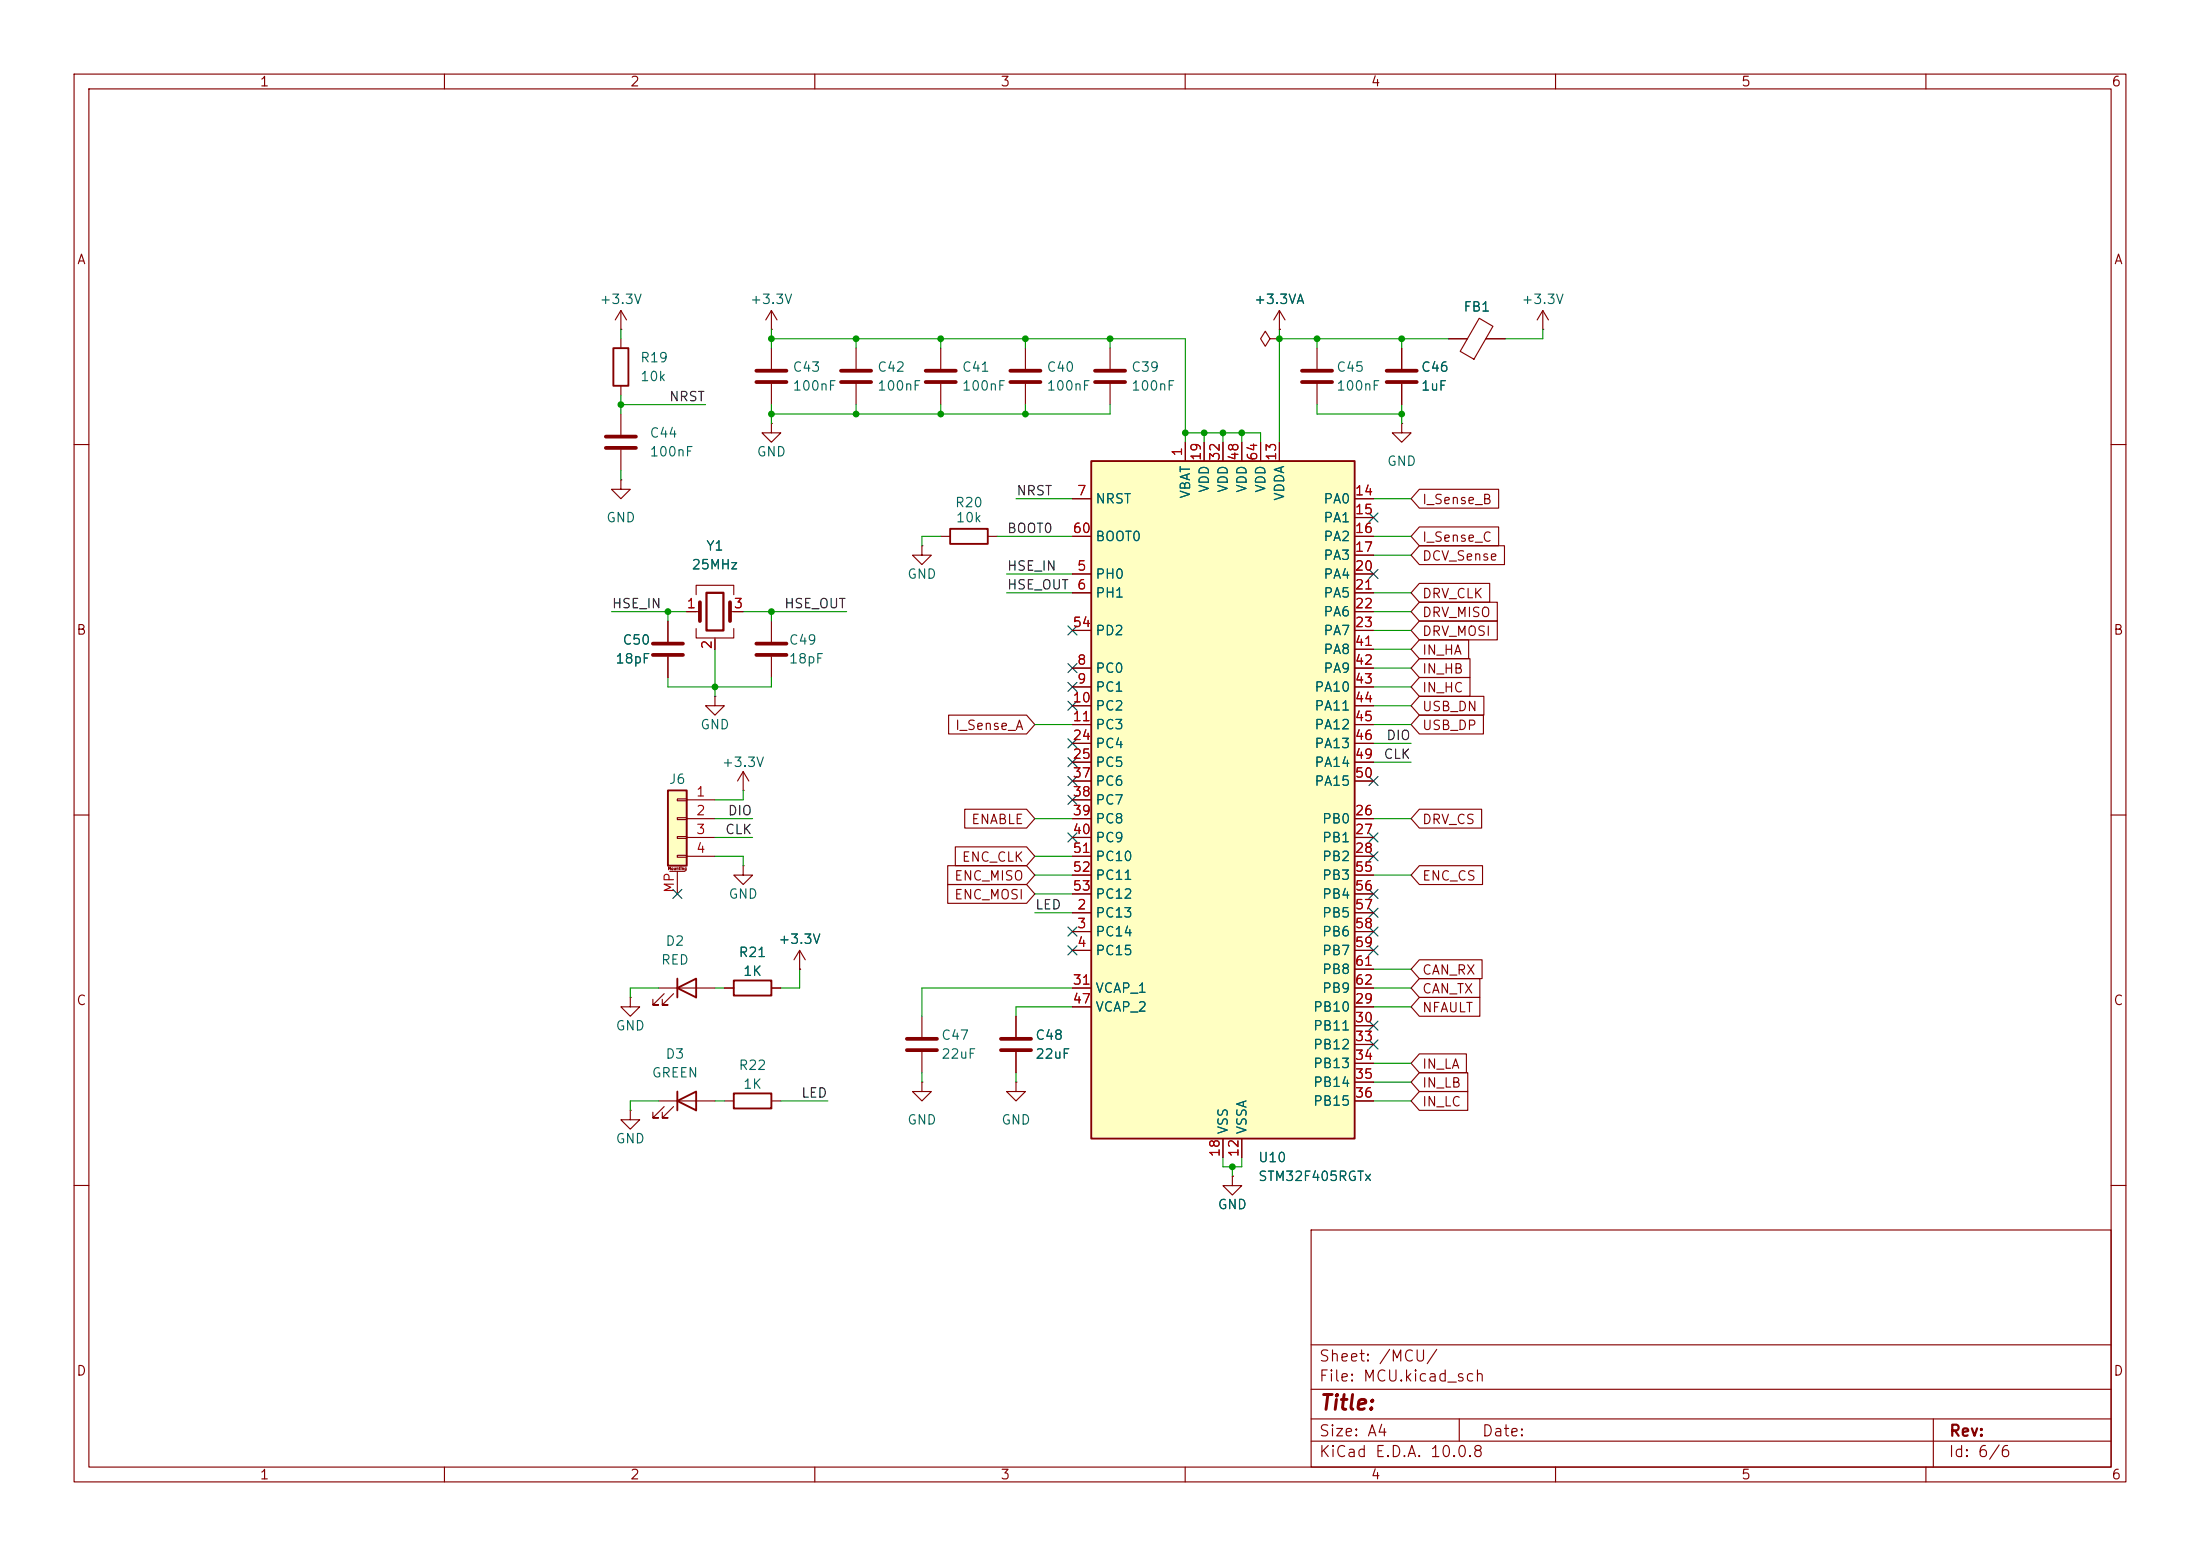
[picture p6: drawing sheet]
<svg xmlns="http://www.w3.org/2000/svg" width="297mm" height="210mm" viewBox="0 0 297 210" stroke-linecap="round" stroke-linejoin="round" font-family="sans-serif">
<g fill="none" stroke="#840000" stroke-width=".15">
<path d="M10 10h277v190h-277zM12 12h273v186h-273zM60 10v2M110 10v2M160 10v2M210 10v2M260 10v2M83.8 44.5h.1M83.8 41.9v2.6M83.8 45.7v1.3M83.8 52.1v1.2M83.8 41.9l-.7 1.3"/>
<path d="M83.8 41.9l.8 1.3M104.1 57.2v1.2h1.3l-1.3 1.3-1.2-1.3h1.2M104.1 57.2h.1M104.1 44.5h.1M104.1 41.9v2.6M104.1 47v2.8M104.1 51.8v2.8M104.1 41.9l-.7 1.3M104.1 41.9l.8 1.3M115.6 47v2.8M115.6 51.8v2.8M127 47v2.8"/>
<path d="M127 51.8v2.8M10 60h2M285 60h2M10 110h2M285 110h2M88.9 133.4h7.6M89.7 134.1l-1.6 1.5h.8h-.8v-.7M90.9 134.1l-1.5 1.5h.8h-.8v-.7M10 160h2M177 166h108v32h-108zM285 160h2M60 198v2"/>
<path d="M110 198v2M160 198v2M177 194.5h108M177 191.5h108M177 187.5h108M177 181.5h108M197 191.5v3M210 198v2M260 198v2M261 191.5v6.5"/>
</g>
<path d="M82.8 47h2v5.1h-2zM91.4 133.4l2.6-1.3v2.5zM91.4 132.1v2.5" fill="none" stroke="#840000" stroke-width=".25"/>
<path d="M102.1 50h4.1M102.1 51.6h4.1M113.5 50h4.1M113.5 51.6h4.1M125 50h4M125 51.6h4" fill="none" stroke="#840000" stroke-width=".51"/>
<path d="M90.2 106.7h2.5v10.1h-2.5z" fill="#ffffc2"/>
<path d="M128.3 71.4h5v2h-5zM90.2 106.7h2.5v10.1h-2.5zM91.4 148.6l2.6-1.3v2.6zM91.4 147.3v2.6" fill="none" stroke="#840000" stroke-width=".25"/>
<g fill="none" stroke="#840000" stroke-width=".15">
<path d="M138.4 47v2.8M138.4 51.8v2.8M127 72.4h1.3M133.3 72.4h1.3M90.2 83.8v2.8M90.2 88.6v2.8M90.4 117.6h2.1M91.4 107.8h1.3v.3h-1.3zM91.4 110.4h1.3v.2h-1.3zM91.4 112.9h1.3v.3h-1.3zM91.4 115.4h1.3v.3h-1.3zM91.4 117.6v3.1"/>
<path d="M92.7 108h3.8M92.7 110.5h3.8M92.7 113h3.8M92.7 115.6h3.8M100.3 116.8v1.3h-1.2l1.2 1.3 1.3-1.3h-1.3M100.3 116.8h.1M85.1 134.6v1.3h1.3l-1.3 1.3-1.3-1.3h1.3M85.1 134.6h.1M85.1 149.9v1.2h1.3l-1.3 1.3-1.3-1.3h1.3M85.1 149.9h.1M88.9 148.6h7.6M89.7 149.4l-1.6 1.5h.8h-.8v-.8"/>
<path d="M90.9 149.4l-1.5 1.5h.8h-.8v-.8"/>
</g>
<path d="M136.4 50h4.1M136.4 51.6h4.1M88.1 86.9h4.1M88.1 88.4h4.1" fill="none" stroke="#840000" stroke-width=".51"/>
<path d="M147.3 62.2h35.6v91.5h-35.6z" fill="#ffffc2"/>
<path d="M147.3 62.2h35.6v91.5h-35.6zM99.1 132.3h5v2.1h-5zM99.1 147.6h5v2h-5z" fill="none" stroke="#840000" stroke-width=".25"/>
<g fill="none" stroke="#840000" stroke-width=".15">
<path d="M83.8 55.9v2.8M149.9 47v2.8M149.9 51.8v2.8M160 59.7v2.5M162.6 59.7v2.5M165.1 59.7v2.5M167.6 59.7v2.5M170.2 59.7v2.5M171.4 45.7l-.6-1-.6 1 .6 1 .6-1h1.3M172.7 44.5h.1M172.7 45.7h.1M172.7 41.9v2.6"/>
<path d="M172.7 59.7v2.5M172.7 41.9l-.7 1.3M172.7 41.9l.8 1.3M177.8 47v2.8M177.8 51.8v2.8M189.2 57.2v1.2h1.3l-1.3 1.3-1.2-1.3h1.2M189.2 57.2h.1M189.2 47v2.8M189.2 51.8v2.8M195.6 45.7h2.5M199.7 43l1.8 1-2.5 4.5-1.9-1.1zM200.6 45.7h2.6"/>
<path d="M208.3 44.5h.1M208.3 41.9l-.8 1.3M208.3 41.9l.7 1.3M208.3 41.9v2.6M83.8 64.8v1.2h1.3l-1.3 1.3-1.3-1.3h1.3M83.8 64.8h.1M83.8 60.7v2.8M124.5 73.7v1.2h1.2l-1.2 1.3-1.3-1.3h1.3M124.5 73.7h.1M144.8 77.5h2.5M144.8 67.3h2.5M144.8 72.4h2.5"/>
<path d="M182.9 77.5h2.5M182.9 67.3h2.5M182.9 69.9h2.5M182.9 72.4h2.5M182.9 74.9h2.5M191.6 78.7h9.5v2.6h-9.5l-1.1-1.3zM191.6 66h10.7v2.6h-10.7l-1.1-1.3zM191.6 71.1h10.7v2.6h-10.7l-1.1-1.3zM191.6 73.7h11.5v2.5h-11.5l-1.1-1.3zM90.2 83.8v2.8M90.2 88.6v2.8M92.7 82.6h1.8"/>
<path d="M94 80.3v-1.3h5.1v1.3M94 84.8v1.3h5.1v-1.3M96.5 94v1.3h1.3l-1.3 1.2-1.3-1.2h1.3M96.5 94h.1M96.5 86.1v1.5M98.6 82.6h1.7M104.1 83.8v2.8M104.1 88.6v2.8M128.1 96.5h10.5l1.1 1.3-1.1 1.3h-10.5zM144.8 80h2.5M144.8 90.2h2.5M144.8 92.7h2.5"/>
<path d="M144.8 95.3h2.5M144.8 97.8h2.5M144.8 85.1h2.5M182.9 80h2.5M182.9 90.2h2.5M182.9 92.7h2.5M182.9 95.3h2.5M182.9 97.8h2.5M182.9 82.6h2.5M182.9 85.1h2.5M182.9 87.6h2.5M191.6 94h8.7v2.5h-8.7l-1.1-1.2z"/>
<path d="M191.6 96.5h8.7v2.6h-8.7l-1.1-1.3zM191.6 81.3h10.5v2.5h-10.5l-1.1-1.2zM191.6 88.9h6.8v2.5h-6.8l-1.1-1.2zM191.6 91.4h6.8v2.6h-6.8l-1.1-1.3zM191.6 83.8h10.5v2.6h-10.5l-1.1-1.3zM191.6 86.4h6.7v2.5h-6.7l-1.1-1.3zM100.3 106.7h.1M100.3 104.1l.8 1.3M100.3 104.1l-.7 1.3M100.3 104.1v2.6M127.9 116.8h10.7l1.1 1.3-1.1 1.3h-10.7zM127.9 119.4h10.7l1.1 1.3-1.1 1.2h-10.7z"/>
<path d="M129 114.3h9.6l1.1 1.3-1.1 1.2h-9.6zM130.2 109.2h8.4l1.1 1.3-1.1 1.3h-8.4zM144.8 100.3h2.5M144.8 102.9h2.5M144.8 110.5h2.5M144.8 113h2.5M144.8 115.6h2.5M144.8 105.4h2.5M144.8 108h2.5M144.8 118.1h2.5M182.9 100.3h2.5M182.9 102.9h2.5"/>
<path d="M182.9 110.5h2.5M182.9 113h2.5M182.9 115.6h2.5M182.9 105.4h2.5M182.9 118.1h2.5M191.6 109.2h8.4v2.6h-8.4l-1.1-1.3zM191.6 116.8h8.5v2.6h-8.5l-1.1-1.3zM97.8 133.4h1.3M104.1 133.4h1.3M107.9 130.8h.1M107.9 128.3l-.7 1.2M107.9 128.3l.8 1.2"/>
<path d="M107.9 128.3v2.5M124.5 137.2v2.8M137.2 137.2v2.8M144.8 123.2h2.5M144.8 125.7h2.5M144.8 128.3h2.5M144.8 135.9h2.5M144.8 133.4h2.5M144.8 120.7h2.5M182.9 123.2h2.5M182.9 125.7h2.5M182.9 128.3h2.5"/>
<path d="M182.9 135.9h2.5M182.9 138.4h2.5M182.9 133.4h2.5M182.9 120.7h2.5M182.9 130.8h2.5M191.6 134.6h8.2v2.6h-8.2l-1.1-1.3zM191.6 132.1h8.2v2.5h-8.2l-1.1-1.2zM191.6 129.5h8.5v2.6h-8.5l-1.1-1.3zM97.8 148.6h1.3M104.1 148.6h1.3M124.5 146.1v1.2h1.2l-1.2 1.3-1.3-1.3h1.3M124.5 146.1h.1"/>
<path d="M124.5 142v2.8M137.2 146.1v1.2h1.2l-1.2 1.3-1.3-1.3h1.3M137.2 146.1h.1M137.2 142v2.8M165.1 153.7v2.5M166.4 158.8v1.2h1.2l-1.2 1.3-1.3-1.3h1.3M166.4 158.8h.1M167.6 153.7v2.5M182.9 141h2.5M182.9 143.5h2.5M182.9 146.1h2.5M182.9 148.6h2.5"/>
<path d="M191.6 142.2h6.4v2.6h-6.4l-1.1-1.3zM191.6 144.8h6.5v2.5h-6.5l-1.1-1.2zM191.6 147.3h6.5v2.6h-6.5l-1.1-1.3z"/>
</g>
<g fill="none" stroke="#840000" stroke-width=".51">
<path d="M81.8 58.9h4.1M147.8 50h4.1M147.8 51.6h4.1M175.8 50h4M175.8 51.6h4M187.2 50h4.1M187.2 51.6h4.1M81.8 60.5h4.1M94.5 81.3v2.5M98.6 81.3v2.5M102.1 86.9h4.1M102.1 88.4h4.1"/>
<path d="M122.4 140.2h4.1M122.4 141.7h4.1M135.1 140.2h4.1M135.1 141.7h4.1"/>
</g>
<path d="M95.4 80h2.3v5.1h-2.3z" fill="none" stroke="#840000" stroke-width=".3"/>
<g fill="none" stroke="#009600" stroke-width=".15">
<path d="M83.8 54.6h11.4M83.8 44.5v1.2M83.8 53.3v2.6M104.1 45.7h55.9v14M104.1 44.5v2.5M104.1 54.6v2.6M115.6 45.7v1.3M115.6 54.6v1.3M127 45.7v1.3M127 54.6v1.3M138.4 45.7v1.3M138.4 54.6v1.3"/>
<path d="M149.9 54.6v1.3h-45.8M149.9 45.7v1.3M160 58.4h10.2v1.3M162.6 58.4v1.3M165.1 58.4v1.3M167.6 58.4v1.3M172.7 45.7h22.9M172.7 44.5v15.2M177.8 54.6v1.3h11.4M177.8 45.7v1.3M189.2 45.7v1.3M189.2 54.6v2.6"/>
<path d="M208.3 44.5v1.2h-5.1M83.8 63.5v1.3M127 72.4h-2.5v1.3M134.6 72.4h10.2M135.9 77.5h8.9M137.2 67.3h7.6M185.4 74.9h5.1M185.4 72.4h5.1M185.4 67.3h5.1M82.5 82.6h10.2M90.2 82.6v1.2M90.2 91.4v1.3h13.9v-1.3"/>
<path d="M96.5 87.6v6.4M100.3 82.6h14M104.1 82.6v1.2M135.9 80h8.9M139.7 97.8h5.1M185.4 82.6h5.1M185.4 80h5.1M185.4 92.7h5.1M185.4 97.8h5.1M185.4 95.3h5.1M185.4 87.6h5.1M185.4 85.1h5.1"/>
<path d="M185.4 90.2h5.1M96.5 115.6h3.8v1.2M96.5 110.5h5.1M96.5 113h5.1M100.3 106.7v1.3h-3.8M139.7 118.1h5.1M139.7 115.6h5.1M139.7 110.5h5.1M185.4 118.1h5.1M185.4 110.5h5.1M185.4 100.3h5.1M185.4 102.9h5.1"/>
<path d="M88.9 133.4h-3.8v1.2M96.5 133.4h1.3M107.9 130.8v2.6h-2.5M139.7 120.7h5.1M139.7 123.2h5.1M144.8 135.9h-7.6v1.3M144.8 133.4h-20.3v3.8M185.4 135.9h5.1M185.4 130.8h5.1M185.4 133.4h5.1M88.9 148.6h-3.8v1.3M96.5 148.6h1.3"/>
<path d="M105.4 148.6h6.4M124.5 144.8v1.3M137.2 144.8v1.3M165.1 156.2v1.3h2.5v-1.3M166.4 157.5v1.3M185.4 143.5h5.1M185.4 148.6h5.1M185.4 146.1h5.1"/>
</g>
<g fill="none" stroke="#000084" stroke-width=".15">
<path d="M184.8 69.2l1.2 1.3M184.8 76.9l1.2 1.2M186 69.2l-1.2 1.3M186 76.9l-1.2 1.2M144.2 89.6l1.2 1.2M144.2 92.1l1.2 1.2M144.2 99.7l1.2 1.2M144.2 94.6l1.2 1.3M144.2 84.5l1.2 1.2M145.4 89.6l-1.2 1.2M145.4 92.1l-1.2 1.2M145.4 99.7l-1.2 1.2"/>
<path d="M145.4 94.6l-1.2 1.3M145.4 84.5l-1.2 1.2M144.2 104.8l1.2 1.2M144.2 102.3l1.2 1.2M144.2 112.4l1.2 1.2M144.2 107.3l1.2 1.3M145.4 104.8l-1.2 1.2M145.4 102.3l-1.2 1.2M145.4 112.4l-1.2 1.2M145.4 107.3l-1.2 1.3M184.8 115l1.2 1.2M184.8 112.4l1.2 1.2"/>
<path d="M184.8 104.8l1.2 1.2M186 115l-1.2 1.2M186 112.4l-1.2 1.2M186 104.8l-1.2 1.2M90.8 120l1.2 1.3M92 120l-1.2 1.3M144.2 125.1l1.2 1.2M144.2 127.7l1.2 1.2M145.4 125.1l-1.2 1.2M145.4 127.7l-1.2 1.2M184.8 137.8l1.2 1.2M184.8 122.6l1.2 1.2"/>
<path d="M184.8 120l1.2 1.3M184.8 127.7l1.2 1.2M184.8 125.1l1.2 1.2M186 137.8l-1.2 1.2M186 122.6l-1.2 1.2M186 120l-1.2 1.3M186 127.7l-1.2 1.2M186 125.1l-1.2 1.2M184.8 140.4l1.2 1.2M186 140.4l-1.2 1.2"/>
</g>
<g fill="#009600">
<circle cx="162.6" cy="58.4" r=".46"/>
<circle cx="165.1" cy="58.4" r=".46"/>
<circle cx="167.6" cy="58.4" r=".46"/>
<circle cx="172.7" cy="45.7" r=".46"/>
<circle cx="177.8" cy="45.7" r=".46"/>
<circle cx="160" cy="58.4" r=".46"/>
<circle cx="138.4" cy="45.7" r=".46"/>
<circle cx="138.4" cy="55.9" r=".46"/>
<circle cx="149.9" cy="45.7" r=".46"/>
<circle cx="96.5" cy="92.7" r=".46"/>
<circle cx="90.2" cy="82.6" r=".46"/>
<circle cx="115.6" cy="55.9" r=".46"/>
<circle cx="104.1" cy="55.9" r=".46"/>
<circle cx="104.1" cy="45.7" r=".46"/>
<circle cx="127" cy="55.9" r=".46"/>
<circle cx="127" cy="45.7" r=".46"/>
<circle cx="115.6" cy="45.7" r=".46"/>
<circle cx="83.8" cy="54.6" r=".46"/>
<circle cx="104.1" cy="82.6" r=".46"/>
<circle cx="166.4" cy="157.5" r=".46"/>
<circle cx="189.2" cy="45.7" r=".46"/>
<circle cx="189.2" cy="55.9" r=".46"/>
</g>
<text font-size="2" fill="#840000" x="178" y="190.8">Title:</text>
<g font-size="1.5" fill="#840000">
<text x="178" y="184.1">Sheet: /MCU/</text>
<text x="178" y="186.8">File: MCU.kicad_sch</text>
<text x="178" y="197">KiCad E.D.A. 10.0.8</text>
<text x="178" y="194.2">Size: A4</text>
<text x="200" y="194.2">Date:</text>
<text x="263" y="197">Id: 6/6</text>
<text x="263" y="194.2">Rev:</text>
</g>
<g font-size="1.3" fill="#840000">
<text x="35" y="12">1</text>
<text x="85" y="12">2</text>
<text x="135" y="12">3</text>
<text x="185" y="12">4</text>
<text x="235" y="12">5</text>
<text x="285" y="12">6</text>
<text x="10.3" y="36">A</text>
<text x="285.3" y="36">A</text>
<text x="191.9" y="68.4">I_Sense_B</text>
<text x="191.9" y="73.4">I_Sense_C</text>
<text x="191.9" y="76">DCV_Sense</text>
<text x="191.9" y="83.6">DRV_MISO</text>
<text x="191.9" y="81.1">DRV_CLK</text>
<text x="10.2" y="86">B</text>
<text x="191.9" y="86.1">DRV_MOSI</text>
<text x="191.9" y="88.7">IN_HA</text>
<text x="285.2" y="86">B</text>
<text x="191.9" y="91.2">IN_HB</text>
<text x="191.9" y="93.8">IN_HC</text>
<text x="128.9" y="98.8">I_Sense_A</text>
<text x="191.9" y="96.3">USB_DN</text>
<text x="191.9" y="98.8">USB_DP</text>
<text x="131" y="111.5">ENABLE</text>
<text x="191.9" y="111.5">DRV_CS</text>
<text x="128.7" y="119.2">ENC_MISO</text>
<text x="129.8" y="116.6">ENC_CLK</text>
<text x="191.9" y="119.2">ENC_CS</text>
<text x="128.7" y="121.7">ENC_MOSI</text>
<text x="191.9" y="131.9">CAN_RX</text>
<text x="10.2" y="136">C</text>
<text x="191.9" y="136.9">NFAULT</text>
<text x="191.9" y="134.4">CAN_TX</text>
<text x="285.2" y="136">C</text>
<text x="191.9" y="144.6">IN_LA</text>
<text x="191.9" y="147.1">IN_LB</text>
<text x="191.9" y="149.6">IN_LC</text>
<text x="10.2" y="186">D</text>
<text x="285.2" y="186">D</text>
<text x="35" y="200">1</text>
<text x="85" y="200">2</text>
<text x="135" y="200">3</text>
<text x="185" y="200">4</text>
<text x="235" y="200">5</text>
<text x="285" y="200">6</text>
</g>
<g font-size="1.3" fill="#006464">
<text x="80.9" y="41.3">+3.3V</text>
<text x="101.2" y="41.3">+3.3V</text>
<text x="169.2" y="41.3">+3.3VA</text>
<text x="205.3" y="41.3">+3.3V</text>
<text x="197.5" y="42.4">FB1</text>
<text x="86.3" y="49.2">R19</text>
<text x="86.3" y="51.8">10k</text>
<text x="106.9" y="50.5">C43</text>
<text x="106.9" y="53">100nF</text>
<text x="118.3" y="50.5">C42</text>
<text x="118.3" y="53">100nF</text>
<text x="129.8" y="50.5">C41</text>
<text x="129.8" y="53">100nF</text>
<text x="141.2" y="50.5">C40</text>
<text x="141.2" y="53">100nF</text>
<text x="152.6" y="50.5">C39</text>
<text x="152.6" y="53">100nF</text>
<text x="180.3" y="50.5">C45</text>
<text x="180.3" y="53">100nF</text>
<text x="191.8" y="50.5">C46</text>
<text x="191.8" y="53">1uF</text>
<text x="87.6" y="59.4">C44</text>
<text x="87.6" y="61.9">100nF</text>
<text x="102.1" y="61.9">GND</text>
<text x="187.2" y="63.2">GND</text>
<text x="81.8" y="70.8">GND</text>
<text x="128.8" y="68.8">R20</text>
<text x="129" y="70.8">10k</text>
<text x="147.8" y="68.3">NRST</text>
<text x="161" y="67.4" transform="rotate(-90 161 67.4)">VBAT</text>
<text x="163.5" y="66.6" transform="rotate(-90 163.5 66.6)">VDD</text>
<text x="166.1" y="66.6" transform="rotate(-90 166.1 66.6)">VDD</text>
<text x="168.6" y="66.6" transform="rotate(-90 168.6 66.6)">VDD</text>
<text x="171.1" y="66.6" transform="rotate(-90 171.1 66.6)">VDD</text>
<text x="173.7" y="67.7" transform="rotate(-90 173.7 67.7)">VDDA</text>
<text x="178.6" y="68.3">PA0</text>
<text x="178.6" y="70.8">PA1</text>
<text x="93.3" y="77.2">25MHz</text>
<text x="95.2" y="74.6">Y1</text>
<text x="147.8" y="73.4">BOOT0</text>
<text x="178.6" y="73.4">PA2</text>
<text x="178.6" y="75.9">PA3</text>
<text x="122.4" y="78.4">GND</text>
<text x="147.8" y="78.4">PH0</text>
<text x="147.8" y="81">PH1</text>
<text x="178.6" y="78.4">PA4</text>
<text x="178.6" y="81">PA5</text>
<text x="178.6" y="83.5">PA6</text>
<text x="83" y="89.9">18pF</text>
<text x="84" y="87.3">C50</text>
<text x="106.4" y="87.3">C49</text>
<text x="106.4" y="89.9">18pF</text>
<text x="147.8" y="86.1">PD2</text>
<text x="178.6" y="86.1">PA7</text>
<text x="178.6" y="88.6">PA8</text>
<text x="147.8" y="91.1">PC0</text>
<text x="147.8" y="93.7">PC1</text>
<text x="177.4" y="93.7">PA10</text>
<text x="178.6" y="91.1">PA9</text>
<text x="94.5" y="98.8">GND</text>
<text x="147.8" y="96.2">PC2</text>
<text x="147.8" y="98.8">PC3</text>
<text x="147.8" y="101.3">PC4</text>
<text x="177.4" y="96.2">PA11</text>
<text x="177.4" y="98.8">PA12</text>
<text x="177.4" y="101.3">PA13</text>
<text x="90.2" y="106.1">J6</text>
<text x="97.4" y="103.8">+3.3V</text>
<text x="147.8" y="103.8">PC5</text>
<text x="147.8" y="106.4">PC6</text>
<text x="177.4" y="103.8">PA14</text>
<text x="177.4" y="106.4">PA15</text>
<text x="147.8" y="108.9">PC7</text>
<text x="147.8" y="111.5">PC8</text>
<text x="147.8" y="114">PC9</text>
<text x="178.4" y="111.5">PB0</text>
<text x="178.4" y="114">PB1</text>
<text x="147.8" y="116.5">PC10</text>
<text x="147.8" y="119.1">PC11</text>
<text x="178.4" y="116.5">PB2</text>
<text x="178.4" y="119.1">PB3</text>
<text x="98.3" y="121.6">GND</text>
<text x="147.8" y="124.2">PC13</text>
<text x="147.8" y="121.6">PC12</text>
<text x="178.4" y="121.6">PB4</text>
<text x="178.4" y="124.2">PB5</text>
<text x="89.2" y="130.5">RED</text>
<text x="89.8" y="128">D2</text>
<text x="99.6" y="129.5">R21</text>
<text x="105" y="127.7">+3.3V</text>
<text x="147.8" y="126.7">PC14</text>
<text x="147.8" y="129.2">PC15</text>
<text x="178.4" y="126.7">PB6</text>
<text x="178.4" y="129.2">PB7</text>
<text x="178.4" y="131.8">PB8</text>
<text x="100.2" y="132">1K</text>
<text x="147.8" y="134.3">VCAP_1</text>
<text x="147.8" y="136.9">VCAP_2</text>
<text x="177.2" y="136.9">PB10</text>
<text x="178.4" y="134.3">PB9</text>
<text x="83" y="139.4">GND</text>
<text x="89.8" y="143.2">D3</text>
<text x="127" y="140.7">C47</text>
<text x="127" y="143.2">22uF</text>
<text x="139.7" y="140.7">C48</text>
<text x="139.7" y="143.2">22uF</text>
<text x="177.2" y="139.4">PB11</text>
<text x="177.2" y="141.9">PB12</text>
<text x="87.9" y="145.7">GREEN</text>
<text x="99.6" y="144.7">R22</text>
<text x="100.2" y="147.3">1K</text>
<text x="177.2" y="144.5">PB13</text>
<text x="177.2" y="147">PB14</text>
<text x="177.2" y="149.6">PB15</text>
<text x="83" y="154.6">GND</text>
<text x="122.4" y="152.1">GND</text>
<text x="135.1" y="152.1">GND</text>
<text x="166.1" y="153.2" transform="rotate(-90 166.1 153.2)">VSS</text>
<text x="168.6" y="153.2" transform="rotate(-90 168.6 153.2)">VSSA</text>
<text x="169.8" y="157.2">U10</text>
<text x="169.8" y="159.7">STM32F405RGTx</text>
<text x="164.3" y="163.5">GND</text>
</g>
<g font-size="1.3" fill="#0f0f0f">
<text x="90.2" y="54.5">NRST</text>
<text x="137.1" y="67.2">NRST</text>
<text x="135.9" y="77.3">HSE_IN</text>
<text x="135.9" y="72.3">BOOT0</text>
<text x="82.5" y="82.4">HSE_IN</text>
<text x="105.8" y="82.4">HSE_OUT</text>
<text x="135.9" y="79.9">HSE_OUT</text>
<text x="187.1" y="100.2">DIO</text>
<text x="186.7" y="102.7">CLK</text>
<text x="97.8" y="112.9">CLK</text>
<text x="98.2" y="110.4">DIO</text>
<text x="139.7" y="123.1">LED</text>
<text x="108.1" y="148.5">LED</text>
</g>
<g font-size="1.3" fill="#a90000">
<text x="159.9" y="61.7" transform="rotate(-90 159.9 61.7)">1</text>
<text x="162.4" y="62.3" transform="rotate(-90 162.4 62.3)">19</text>
<text x="165" y="62.3" transform="rotate(-90 165 62.3)">32</text>
<text x="167.5" y="62.3" transform="rotate(-90 167.5 62.3)">48</text>
<text x="170" y="62.3" transform="rotate(-90 170 62.3)">64</text>
<text x="172.6" y="62.3" transform="rotate(-90 172.6 62.3)">13</text>
<text x="145.3" y="67.2">7</text>
<text x="182.8" y="67.2">14</text>
<text x="182.8" y="69.7">15</text>
<text x="144.7" y="72.3">60</text>
<text x="145.3" y="77.3">5</text>
<text x="182.8" y="72.3">16</text>
<text x="182.8" y="74.8">17</text>
<text x="182.8" y="77.3">20</text>
<text x="92.6" y="82.4">1</text>
<text x="99" y="82.4">3</text>
<text x="145.3" y="79.9">6</text>
<text x="182.8" y="79.9">21</text>
<text x="182.8" y="82.4">22</text>
<text x="96.4" y="87.7" transform="rotate(-90 96.4 87.7)">2</text>
<text x="144.7" y="85">54</text>
<text x="182.8" y="85">23</text>
<text x="182.8" y="87.5">41</text>
<text x="144.7" y="95.1">10</text>
<text x="145.3" y="90">8</text>
<text x="145.3" y="92.6">9</text>
<text x="182.8" y="90">42</text>
<text x="182.8" y="92.6">43</text>
<text x="182.8" y="95.1">44</text>
<text x="144.7" y="97.7">11</text>
<text x="144.7" y="100.2">24</text>
<text x="182.8" y="97.7">45</text>
<text x="182.8" y="100.2">46</text>
<text x="93.9" y="107.8">1</text>
<text x="144.7" y="102.7">25</text>
<text x="144.7" y="105.3">37</text>
<text x="144.7" y="107.8">38</text>
<text x="182.8" y="102.7">49</text>
<text x="182.8" y="105.3">50</text>
<text x="93.9" y="110.4">2</text>
<text x="93.9" y="112.9">3</text>
<text x="144.7" y="110.4">39</text>
<text x="144.7" y="112.9">40</text>
<text x="182.8" y="110.4">26</text>
<text x="182.8" y="112.9">27</text>
<text x="93.9" y="115.4">4</text>
<text x="144.7" y="115.4">51</text>
<text x="144.7" y="118">52</text>
<text x="182.8" y="115.4">28</text>
<text x="182.8" y="118">55</text>
<text x="91.3" y="120.6" transform="rotate(-90 91.3 120.6)">MP</text>
<text x="144.7" y="120.5">53</text>
<text x="145.3" y="123.1">2</text>
<text x="145.3" y="125.6">3</text>
<text x="182.8" y="120.5">56</text>
<text x="182.8" y="123.1">57</text>
<text x="182.8" y="125.6">58</text>
<text x="145.3" y="128.1">4</text>
<text x="182.8" y="128.1">59</text>
<text x="182.8" y="130.7">61</text>
<text x="144.7" y="133.2">31</text>
<text x="144.7" y="135.8">47</text>
<text x="182.8" y="135.8">29</text>
<text x="182.8" y="133.2">62</text>
<text x="182.8" y="138.3">30</text>
<text x="182.8" y="140.8">33</text>
<text x="182.8" y="143.4">34</text>
<text x="182.8" y="145.9">35</text>
<text x="182.8" y="148.5">36</text>
<text x="165" y="156.3" transform="rotate(-90 165 156.3)">18</text>
<text x="167.5" y="156.3" transform="rotate(-90 167.5 156.3)">12</text>
</g>
<text font-size=".4" fill="#840000" x="90.1" y="117.5">Mounting</text>
</svg>
